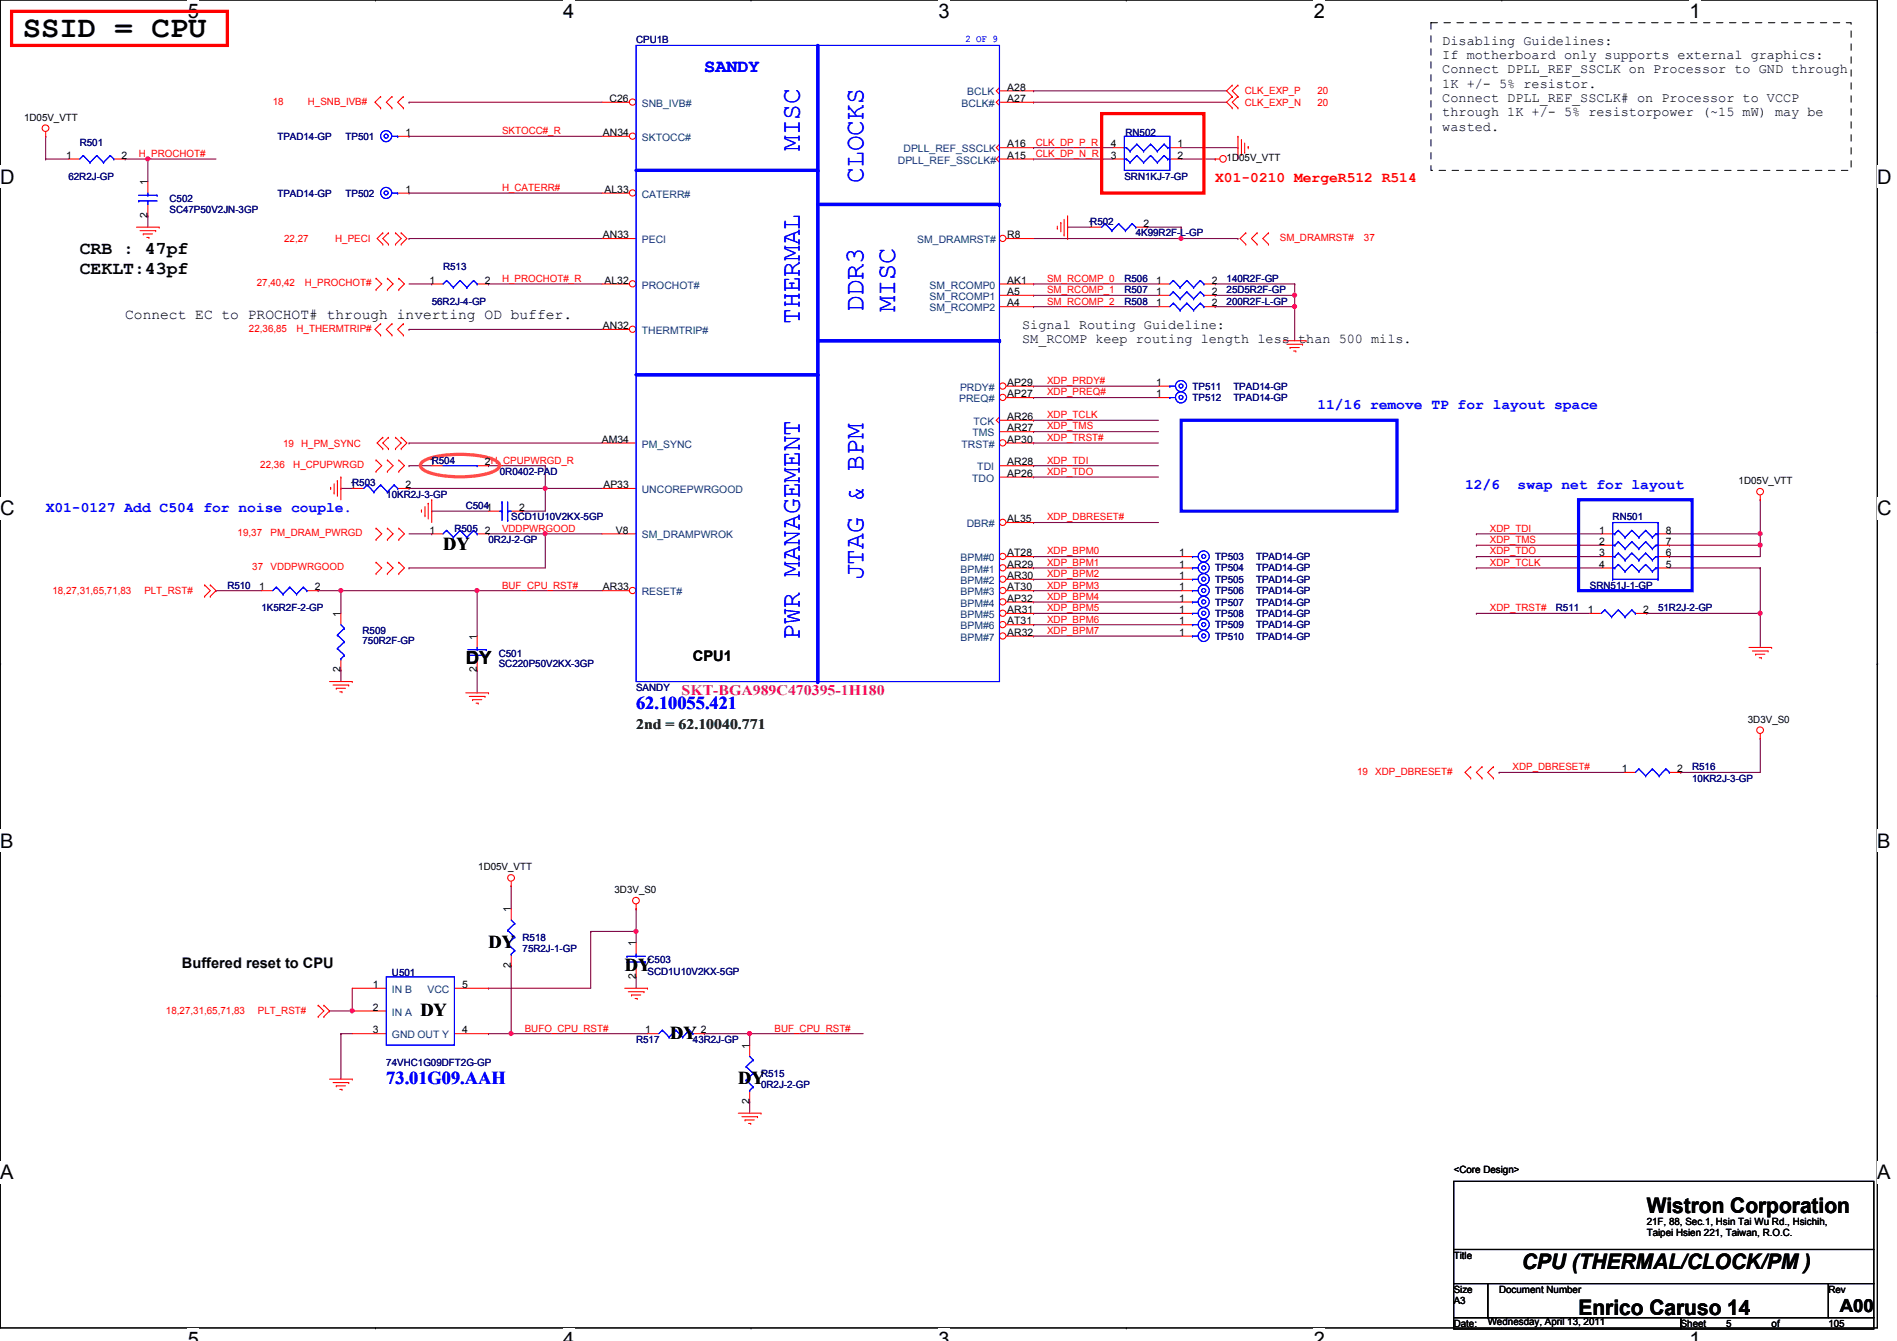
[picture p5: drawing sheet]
<svg xmlns="http://www.w3.org/2000/svg" width="297mm" height="210mm" viewBox="0 0 297 210" stroke-linecap="round" stroke-linejoin="round" font-family="sans-serif">
<path d="M0 0h294v207.9h-294z" fill="none" stroke="#000" stroke-width=".17"/>
<g fill="#fff">
<path d="M29.4 0h1.8v3.5h-1.8z"/>
<path d="M29.4 207.9h1.8v2h-1.8z"/>
</g>
<path d="M58.8 0h.1M58.8 207.9h.1" fill="none" stroke="#000" stroke-width=".17"/>
<g fill="#fff">
<path d="M88.2 0h1.7v3.5h-1.7z"/>
<path d="M88.2 207.9h1.7v2h-1.7z"/>
</g>
<path d="M117.6 0h.1M117.6 207.9h.1" fill="none" stroke="#000" stroke-width=".17"/>
<g fill="#fff">
<path d="M147 0h1.7v3.5h-1.7z"/>
<path d="M147 207.9h1.7v2h-1.7z"/>
</g>
<path d="M176.4 0h.1M176.4 207.9h.1" fill="none" stroke="#000" stroke-width=".17"/>
<g fill="#fff">
<path d="M205.7 0h1.8v3.5h-1.8z"/>
<path d="M205.7 207.9h1.8v2h-1.8z"/>
</g>
<path d="M235.2 0h.1M235.2 207.9h.1" fill="none" stroke="#000" stroke-width=".17"/>
<g fill="#fff">
<path d="M264.5 0h1.8v3.5h-1.8z"/>
<path d="M264.5 207.9h1.8v2h-1.8z"/>
<path d="M0 26h2.3v3.4h-2.3z"/>
<path d="M294 26h2.2v3.4h-2.2z"/>
<path d="M0 77.9h2.3v3.5h-2.3z"/>
<path d="M294 77.9h2.2v3.5h-2.2z"/>
</g>
<path d="M0 51.9h.1M294 51.9h.1" fill="none" stroke="#000" stroke-width=".17"/>
<g fill="#fff">
<path d="M0 129.9h2.1v3.4h-2.1z"/>
<path d="M294 129.9h2v3.4h-2z"/>
</g>
<path d="M0 103.9h.1M294 103.9h.1" fill="none" stroke="#000" stroke-width=".17"/>
<path d="M0 103.9h.1M294 103.9h.1" fill="none" stroke="#000" stroke-width=".16"/>
<g fill="#fff">
<path d="M0 181.8h2.1v3.5h-2.1z"/>
<path d="M294 181.8h2v3.5h-2z"/>
</g>
<path d="M0 155.9h.1M294 155.9h.1" fill="none" stroke="#000" stroke-width=".17"/>
<path d="M64 69.3h.1M64 69.3h30.3M64 83.6h3.6M67.6 83.6h.1M85.4 83.6h.1M85.4 83.6h8.9" fill="none" stroke="#800040" stroke-width=".17"/>
<circle cx="85.4" cy="83.5" r=".32" fill="#f0f"/>
<circle cx="85.4" cy="83.5" r=".32" fill="none" stroke="#f0f" stroke-width=".17"/>
<g fill="none" stroke="#800040" stroke-width=".17">
<path d="M64 37.3h.1M64 21.3h.1M64 30.2h.1M64 37.3h30.3M64 21.3h30.3M64 30.2h30.3M64 51.6h.1M64 51.6h30.3M64 44.4h3.6M67.6 44.4h.1M161.8 44.4h.1M161.8 46.2h.1"/>
<path d="M161.8 48h.1M161.8 44.4h19.6M161.8 46.2h19.6M161.8 48h19.6M190.3 44.4h.1M190.3 46.2h.1M190.3 48h.1M190.3 44.4h12.4M190.3 48h12.4M202.7 44.4h.1M202.7 48h.1M202.7 44.4v1.8h-12.4"/>
<path d="M202.7 48v5.3"/>
</g>
<circle cx="202.7" cy="48" r=".32" fill="#f0f"/>
<circle cx="202.7" cy="48" r=".32" fill="none" stroke="#f0f" stroke-width=".17"/>
<path d="M202.7 46.2h.1M202.7 46.2v1.8" fill="none" stroke="#800040" stroke-width=".17"/>
<circle cx="202.7" cy="46.2" r=".32" fill="#f0f"/>
<circle cx="202.7" cy="46.2" r=".32" fill="none" stroke="#f0f" stroke-width=".17"/>
<path d="M231.2 96h.1M231.2 96h17.8M275.6 96h.1M275.6 96v5.3" fill="none" stroke="#800040" stroke-width=".17"/>
<circle cx="275.6" cy="96" r=".32" fill="#f0f"/>
<circle cx="275.6" cy="96" r=".32" fill="none" stroke="#f0f" stroke-width=".17"/>
<path d="M261.4 87.1h.1M275.6 85.3h.1M275.6 85.3v1.8h-14.2" fill="none" stroke="#800040" stroke-width=".17"/>
<circle cx="275.6" cy="85.3" r=".32" fill="#f0f"/>
<circle cx="275.6" cy="85.3" r=".32" fill="none" stroke="#f0f" stroke-width=".17"/>
<path d="M64 72.9h.1M64 72.9h3.6M85.4 76.5h.1M85.4 76.5h8.9M161.8 60.5h.1M161.8 62.2h.1M161.8 60.5h19.6M161.8 62.2h19.6M261.4 85.3h.1M275.6 83.6h.1M275.6 83.6v1.7h-14.2" fill="none" stroke="#800040" stroke-width=".17"/>
<circle cx="85.4" cy="76.4" r=".32" fill="#f0f"/>
<circle cx="85.4" cy="76.4" r=".32" fill="none" stroke="#f0f" stroke-width=".17"/>
<path d="M64 16h.1M64 16h30.3M161.8 14.2h.1M161.8 16h.1M161.8 16h30.3M161.8 14.2h30.3M76.5 44.4h.1M76.5 44.4h17.8M74.7 92.5h.1M74.7 92.5h19.6M257.8 96h.1M257.8 96h17.8" fill="none" stroke="#800040" stroke-width=".17"/>
<circle cx="74.7" cy="92.4" r=".32" fill="#f0f"/>
<circle cx="74.7" cy="92.4" r=".32" fill="none" stroke="#f0f" stroke-width=".17"/>
<g fill="none" stroke="#800040" stroke-width=".17">
<path d="M161.8 37.3h23.2M185 37.3h.1M33.8 92.5h.1M33.8 92.5h7.1M49.8 92.5h.1M49.8 92.5h3.6M53.4 92.5h.1M53.4 92.5v3.5M64 88.9h.1M76.5 83.6h.1M76.5 83.6h8.9M85.4 83.6h.1"/>
<path d="M85.4 83.6v5.3h-21.4M161.8 88.9h.1M161.8 90.7h.1M161.8 92.5h.1M161.8 87.1h.1M161.8 94.2h.1M161.8 96h.1M161.8 97.8h.1M161.8 99.6h.1M161.8 88.9h23.2M161.8 90.7h23.2M161.8 92.5h23.2"/>
<path d="M161.8 87.1h23.2M161.8 94.2h23.2M161.8 96h23.2M161.8 97.8h23.2M161.8 99.6h23.2M53.4 104.9h.1M53.4 104.9v1.8"/>
</g>
<circle cx="184.9" cy="37.3" r=".32" fill="#f0f"/>
<circle cx="184.9" cy="37.3" r=".32" fill="none" stroke="#f0f" stroke-width=".17"/>
<g fill="none" stroke="#800040" stroke-width=".17">
<path d="M7.2 24.9h.1M7.2 21.3h.1M7.2 24.9h3.5M7.2 21.3v3.6M23.2 24.9h.1M23.2 33.8h.1M23.2 24.9h10.6M23.2 24.9v3.5M23.2 33.8v1.8M161.8 23.1h.1M161.8 24.9h.1M161.8 23.1h12.5"/>
<path d="M161.8 24.9h12.5M167.2 35.6h.1M167.2 35.6h3.5M179.6 35.6h.1M179.6 35.6h5.4M185 35.6h.1M185 35.6v1.7h8.8M193.8 37.3h.1M74.7 92.5h.1M74.7 92.5v7.1M74.7 104.9h.1M74.7 104.9v3.6"/>
<path d="M275.6 115.6h.1M275.6 115.6v5.3h-12.4M234.7 120.9h.1M234.7 120.9h19.6M263.2 120.9h.1"/>
</g>
<circle cx="23.1" cy="24.9" r=".32" fill="#f0f"/>
<circle cx="23.1" cy="24.9" r=".32" fill="none" stroke="#f0f" stroke-width=".17"/>
<path d="M19.6 24.9h.1M19.6 24.9h3.6M53.4 76.5h.1M53.4 76.5h1.8M53.4 92.5h.1M53.4 92.5h21.3" fill="none" stroke="#800040" stroke-width=".17"/>
<circle cx="53.4" cy="92.4" r=".32" fill="#f0f"/>
<circle cx="53.4" cy="92.4" r=".32" fill="none" stroke="#f0f" stroke-width=".17"/>
<path d="M76.5 72.9h.1M76.5 72.9h8.9M99.6 145.8h.1M99.6 145.8v1.8M117.4 161.8h.1M117.4 161.8v1.8M117.4 161.8h17.8" fill="none" stroke="#800040" stroke-width=".17"/>
<circle cx="117.4" cy="161.8" r=".32" fill="#f0f"/>
<circle cx="117.4" cy="161.8" r=".32" fill="none" stroke="#f0f" stroke-width=".17"/>
<path d="M92.5 145.8h.1M99.6 142.2h.1M99.6 142.2v3.6h-7.1M117.4 172.5h.1M117.4 172.5v1.7" fill="none" stroke="#800040" stroke-width=".17"/>
<circle cx="99.6" cy="145.8" r=".32" fill="#f0f"/>
<circle cx="99.6" cy="145.8" r=".32" fill="none" stroke="#f0f" stroke-width=".17"/>
<path d="M80 151.1h.1M80 151.1v10.7M99.6 152.9h.1M99.6 152.9v1.8M80 161.8h.1M80 161.8h21.4" fill="none" stroke="#800040" stroke-width=".17"/>
<circle cx="80" cy="161.8" r=".32" fill="#f0f"/>
<circle cx="80" cy="161.8" r=".32" fill="none" stroke="#f0f" stroke-width=".17"/>
<g fill="none" stroke="#800040" stroke-width=".17">
<path d="M80 138.7h.1M80 138.7v3.5M51.6 158.2h.1M51.6 158.2h3.6M55.2 158.2h.1M55.2 154.7v3.5M76.5 154.7h.1M92.5 145.8h.1M92.5 145.8v8.9h-16M53.4 161.8h.1M53.4 161.8v7.1M53.4 161.8h1.8"/>
<path d="M76.5 161.8h.1M76.5 161.8h3.5M110.3 161.8h.1M110.3 161.8h7.1"/>
</g>
<circle cx="55.1" cy="158.2" r=".32" fill="#f0f"/>
<circle cx="55.1" cy="158.2" r=".32" fill="none" stroke="#f0f" stroke-width=".17"/>
<g fill="none" stroke="#800040" stroke-width=".17">
<path d="M161.8 67.6h.1M161.8 72.9h.1M161.8 65.8h.1M161.8 74.7h.1M161.8 69.3h.1M161.8 67.6h19.6M161.8 72.9h19.6M161.8 65.8h19.6M161.8 74.7h19.6M161.8 69.3h19.6M161.8 81.8h.1M161.8 81.8h19.6"/>
<path d="M261.4 83.6h14.2M275.6 88.9h.1M275.6 83.6h.1M275.6 88.9v7.1"/>
</g>
<circle cx="275.6" cy="83.5" r=".32" fill="#f0f"/>
<circle cx="275.6" cy="83.5" r=".32" fill="none" stroke="#f0f" stroke-width=".17"/>
<g fill="none" stroke="#800040" stroke-width=".17">
<path d="M185 23.1h8.8M185 24.9h5.3M190.3 24.9h.1M193.8 23.1h.1M64 76.5h.1M64 76.5h21.4M85.4 72.9h.1M85.4 76.5h.1M85.4 72.9v7.1h-3.6M275.6 78.2h.1M275.6 78.2v5.4M67.6 80h.1"/>
<path d="M67.6 80h8.9M81.8 80h.1M231.2 85.3h.1M231.2 83.6h.1M231.2 87.1h.1M231.2 88.9h.1M231.2 88.9h19.5M231.2 85.3h19.5M231.2 83.6h19.5M231.2 87.1h19.5M261.4 88.9h14.2M275.6 88.9h.1"/>
</g>
<g fill="none" stroke="#f00" stroke-width=".17">
<path d="M59.6 16.9h.1M59.6 15.1h.1M59.6 15.1l-.9 .9 .9 .9M61.4 15.1h.1M61.4 16.9h.1M61.4 15.1l-.9 .9 .9 .9M63.2 16.9h.1M63.2 15.1h.1M63.2 15.1l-.9 .9 .9 .9M193 13.3h.1M193 15.1h.1M193 16.9h.1"/>
<path d="M193 13.3l-.9 .9 .9 .9M193 15.1l-.9 .9 .9 .9M193.8 15.1h.1M193.8 13.3h.1M193.8 16.9h.1M193.8 13.3l-.8 .9 .8 .9M193.8 15.1l-.8 .9 .8 .9M7.2 21.3h.1M7.2 20.6v.7M21.4 35.6h3.5M21.9 36.1h2.5M22.4 36.6h.1"/>
<path d="M22.4 36.6h1.5M23 37.2h.3M23.3 37.2h.1M24.4 36.1h.1M24.9 35.6h.1M59.9 38.2h.1M59.9 36.4h.1M59.9 36.4l-.8 .9 .8 .9M60.8 36.4h.1M60.8 38.2h.1M60.8 36.4l-.9 .9 .9 .9M61.9 38.2h.1"/>
<path d="M61.9 36.4h.1M61.9 36.4l.9 .9-.9 .9M62.3 30.2h1.7M62.8 38.2h.1M62.8 36.4h.1M62.8 36.4l.9 .9-.9 .9M165.6 35.7h.1M165.6 35.4v.3M166.1 34.8h.1M166.1 34.8v1.5M166.6 36.8h.1M166.6 34.3v2.5"/>
<path d="M167.2 37.3h.1M167.2 33.8v3.5M190.3 24.9h.1M190.3 24.9h.7M193.8 21.3h.1M193.8 21.3v3.6M194.4 21.9h.1M194.4 21.9v2.4M194.9 23.8h.1M194.9 22.4v1.4M195.1 36.4h.1M195.1 38.2h.1"/>
<path d="M195.1 36.4l-.9 .9 .9 .9M195.4 22.9h.1M195.4 22.9v.4M196.8 38.2h.1M196.8 36.4h.1M196.8 36.4l-.8 .9 .8 .9M198.6 36.4h.1M198.6 38.2h.1M198.6 36.4l-.9 .9 .9 .9M58.9 45.3h.1M58.9 43.6h.1M58.9 43.6l.9 .8-.9 .9"/>
<path d="M59.6 52.5h.1M59.6 50.7h.1M59.6 50.7l-.9 .9 .9 .9M60.7 43.6h.1M60.7 45.3h.1M60.7 43.6l.8 .8-.8 .9M61.4 50.7h.1M61.4 52.5h.1M61.4 50.7l-.9 .9 .9 .9M62.4 45.3h.1M62.4 43.6h.1M62.4 43.6l.9 .8-.9 .9"/>
<path d="M63.2 52.5h.1M63.2 50.7h.1M63.2 50.7l-.9 .9 .9 .9M67.6 44.4h1.8M74.7 44.4h1.8M156.5 46.2h5.3M156.5 48h5.3M181.4 44.4h1.8M181.4 46.2h1.8M181.4 48h1.8M188.5 44.4h1.8M188.5 46.2h1.8"/>
<path d="M188.5 48h1.8M201 53.3h3.5M201.5 53.9h2.5M202 54.4h.1M202 54.4h1.5M202.6 54.9h.3M202.9 54.9h.1M204 53.9h.1M204.5 53.3h.1M51.8 76.3h.1M51.8 76.3v.3M52.3 77.2h.1"/>
<path d="M52.3 75.7v1.5M52.8 75.2h.1M52.8 75.2v2.5M53.4 74.7h.1M53.4 74.7v3.5M58.9 73.8h.1M58.9 72h.1M58.9 72l.9 .9-.9 .9M59.9 70.2h.1M59.9 68.5h.1M59.9 68.5l-.8 .8 .8 .9M60.7 72h.1"/>
<path d="M60.7 73.8h.1M60.7 72l.8 .9-.8 .9M60.8 68.5h.1M60.8 70.2h.1M60.8 68.5l-.9 .8 .9 .9M61.9 70.2h.1M61.9 68.5h.1M61.9 68.5l.9 .8-.9 .9M62.4 73.8h.1M62.4 72h.1M62.4 72l.9 .9-.9 .9M62.8 70.2h.1"/>
<path d="M62.8 68.5h.1M62.8 68.5l.9 .8-.9 .9M66 79.8h.1M66 79.8v.4M66.5 79.3v1.4M67.1 78.8h.1M67.1 78.8v2.4M67.6 78.2h.1M67.6 78.2v3.6M181.4 62.2h1.8M275.6 78.2h.1M275.6 77.5v.7"/>
<path d="M32 93.3h.1M32 91.6h.1M32 91.6l.9 .9-.9 .8M32.9 91.6h.1M32.9 93.3h.1M32.9 91.6l.9 .9-.9 .8M40.9 92.5h1.8M48 92.5h1.8M53.4 96v1.8M58.9 84.5h.1M58.9 82.7h.1M58.9 89.8h.1"/>
<path d="M58.9 88h.1M58.9 82.7l.9 .9-.9 .9M58.9 88l.9 .9-.9 .9M60.7 82.7h.1M60.7 84.5h.1M60.7 88h.1M60.7 89.8h.1M60.7 82.7l.8 .9-.8 .9M60.7 88l.8 .9-.8 .9M62.4 84.5h.1M62.4 82.7h.1M62.4 89.8h.1"/>
<path d="M62.4 88h.1M62.4 82.7l.9 .9-.9 .9M62.4 88l.9 .9-.9 .9M66.5 80.7h.1M67.6 83.6h1.8M74.7 83.6h1.8M74.7 99.6v1.7M76.5 80h1.8M80 80h1.8M185 88.9h1.7M185 90.7h1.7M250.7 83.6h1.8"/>
<path d="M250.7 85.3h1.8M250.7 87.1h1.8M250.7 88.9h1.8M259.6 83.6h1.8M259.6 85.3h1.8M259.6 87.1h1.8M259.6 88.9h1.8M51.6 106.7h3.6M52.2 107.2h2.4M52.7 107.7h.1M52.7 107.7h1.4M53.2 108.3h.3"/>
<path d="M53.4 103.1v1.8M53.5 108.3h.1M54.6 107.2h.1M55.2 106.7h.1M72.9 108.5h3.6M73.5 109h2.4M74 109.5h.1M74 109.5h1.4M74.5 110.1h.4M74.7 103.1v1.8M74.9 110.1h.1M75.9 109h.1"/>
<path d="M76.5 108.5h.1M273.9 101.3h3.5M274.4 101.9h2.5M274.9 102.4h.1M274.9 102.4h1.4M275.5 103h.3M275.6 115.6h.1M275.6 114.9v.7M275.8 103h.1M276.9 101.9h.1M277.4 101.3h.1M80 138.7h.1"/>
<path d="M80 138v.7M230.3 121.8h.1M230.3 120h.1M230.3 120l-.9 .9 .9 .9M232.1 120h.1M232.1 121.8h.1M232.1 120l-.9 .9 .9 .9M233.8 121.8h.1M233.8 120h.1M233.8 120l-.8 .9 .8 .9M49.8 159.1h.1M49.8 157.4h.1"/>
<path d="M49.8 157.4l.9 .8-.9 .9M50.7 157.4h.1M50.7 159.1h.1M50.7 157.4l.9 .8-.9 .9M55.2 154.7h5.3M55.2 158.2h5.3M71.2 154.7h5.3M97.8 154.7h3.6M98.4 155.2h2.4M98.9 155.7h.1M98.9 155.7h1.4M99.4 156.3h.4"/>
<path d="M99.6 142.2h.1M99.6 141.5v.7M99.8 156.3h.1M100.8 155.2h.1M101.4 154.7h.1M51.6 168.9h3.6M52.2 169.5h2.4M52.7 170h.1M52.7 170h1.4M53.2 170.5h.3M53.5 170.5h.1M54.6 169.5h.1"/>
<path d="M55.2 168.9h.1M55.2 161.8h5.3M71.2 161.8h5.3M115.6 174.2h3.6M116.2 174.8h2.4M116.7 175.3h.1M116.7 175.3h1.4M117.2 175.9h.4M117.6 175.9h.1M118.6 174.8h.1M119.2 174.2h.1"/>
<circle cx="7.1" cy="20.1" r=".52"/>
<circle cx="191.5" cy="24.9" r=".52"/>
<circle cx="275.6" cy="77" r=".52"/>
<circle cx="275.6" cy="114.3" r=".52"/>
<circle cx="80" cy="137.4" r=".52"/>
<circle cx="99.6" cy="141" r=".52"/>
</g>
<path d="M227.6 184.9h65.8v10.7h-65.8zM227.6 195.6h65.8v5.3h-65.8zM227.6 200.9h5.4v5.3h-5.4zM227.6 206.2h35.6v1.8h-35.6zM233 200.9h53.3v5.3h-53.3zM263.2 206.2h30.2v1.8h-30.2zM286.3 200.9h7.1v5.3h-7.1z" fill="none" stroke="#000" stroke-width=".17"/>
<path d="M1.8 1.8h33.8v5.3h-33.8zM172.5 17.8h16v12.4h-16z" fill="none" stroke="#f00" stroke-width=".51"/>
<path d="M224.1 3.6h65.8v23.1h-65.8z" fill="none" stroke="#000" stroke-width=".16" stroke-dasharray="1 1 1 1 1 1 1 1"/>
<path d="M185 65.8h33.7v14.2h-33.7zM247.2 78.2h17.8v14.3h-17.8z" fill="none" stroke="#00f" stroke-width=".51"/>
<path d="M66.2 72.2a13 13 0 0 1 6.9-1.1 9.9 9.9 0 0 1 4.7 1.1l.3 .3 .1 .4a1.77 1.77 0 0 1-1.4 1.1 17.3 17.3 0 0 1-10.1-.3l-.8-.5-.1-.3 .1-.4z" fill="none" stroke="#ff8000" stroke-width=".51"/>
<g fill="none" stroke="#00f" stroke-width=".17">
<path d="M61.4 30.2h.9M62.3 30.2h.1M69.9 43.9h.1M69.9 43.9l-.5 .5M69.9 43.9l1.1 1.1M71 45h.1M72 43.9h.1M72 43.9l-1 1.1M72 43.9l1.1 1.1M73.1 45h.1M74.2 43.9h.1M74.2 43.9l-1.1 1.1"/>
<path d="M74.2 43.9l.5 .5M74.7 44.4h.1M183.7 45.7h.1M183.7 47.5h.1M183.7 43.9h.1M183.7 45.7l-.5 .5M183.7 45.7l1.1 1.1M183.7 47.5l-.5 .5M183.7 47.5l1.1 1.1M183.7 43.9l-.5 .5M183.7 43.9l1.1 1.1M184.8 46.8h.1"/>
<path d="M184.8 48.6h.1M184.8 45h.1M185.8 45.7h.1M185.8 47.5h.1M185.8 43.9h.1M185.8 45.7l-1 1.1M185.8 45.7l1.1 1.1M185.8 47.5l-1 1.1M185.8 47.5l1.1 1.1M185.8 43.9l-1 1.1M185.8 43.9l1.1 1.1M186.9 46.8h.1"/>
<path d="M186.9 48.6h.1M186.9 45h.1M188 45.7h.1M188 47.5h.1M188 43.9h.1M188 45.7l-1.1 1.1M188 45.7l.5 .5M188 47.5l-1.1 1.1M188 47.5l.5 .5M188 43.9l-1.1 1.1M188 43.9l.5 .5M188.5 46.2h.1"/>
<path d="M188.5 48h.1M188.5 44.4h.1M78.6 78.6h.1M78.6 78.6v2.8M79.5 78.6v2.8M183.2 62.2h.1M183.2 62.2h.9M43.3 91.9h.1M43.3 91.9l-.6 .6M43.3 91.9l1 1.1M44.3 93h.1M45.4 91.9h.1"/>
<path d="M45.4 91.9l-1.1 1.1M45.4 91.9l1 1.1M46.4 93h.1M47.5 91.9h.1M47.5 91.9l.5 .6M47.5 91.9l-1.1 1.1M48 92.5h.1M52.8 99.4h.1M52.8 99.4l1.1 1.1M53.4 97.8l.5 .5M53.9 98.3h.1M53.9 98.3l-1.1 1.1"/>
<path d="M69.9 83h.1M69.9 83l-.5 .6M69.9 83l1.1 1.1M71 84.1h.1M72 83h.1M72 83l-1 1.1M72 83l1.1 1.1M73.1 84.1h.1M74.2 83h.1M74.2 83l-1.1 1.1M74.2 83l.5 .6M74.7 83.6h.1"/>
<path d="M78.3 80h.3M78.6 80h.1M79.5 80h.1M79.5 81.4h.1M79.5 80h.5M186.7 90.7h.1M186.7 88.9h.1M186.7 88.9h.9M186.7 90.7h.9M252.5 85.3h.1M252.5 88.9h.1M252.5 81.8h.1"/>
<path d="M252.5 90.7h.1M252.5 83.6h.4M252.5 85.3h.4M252.5 87.1h.4M252.5 88.9h.4M252.5 90.7h7.1M252.5 81.8h7.1M252.5 81.8v8.9M252.9 83.6h.1M252.9 85.3h.1M252.9 87.1h.1M252.9 88.9h.1"/>
<path d="M253.4 83h.1M253.4 84.8h.1M253.4 86.6h.1M253.4 88.3h.1M253.4 83l-.5 .6M253.4 83l1.1 1.1M253.4 84.8l1.1 1.1M253.4 84.8l-.5 .5M253.4 86.6l-.5 .5M253.4 86.6l1.1 1.1M253.4 88.3l1.1 1.2M253.4 88.3l-.5 .6"/>
<path d="M254.5 84.1h.1M254.5 85.9h.1M254.5 87.7h.1M254.5 89.5h.1M255.5 83h.1M255.5 84.8h.1M255.5 86.6h.1M255.5 88.3h.1M255.5 83l-1 1.1M255.5 83l1.1 1.1M255.5 84.8l1.1 1.1M255.5 84.8l-1 1.1"/>
<path d="M255.5 86.6l-1 1.1M255.5 86.6l1.1 1.1M255.5 88.3l1.1 1.2M255.5 88.3l-1 1.2M256.6 84.1h.1M256.6 85.9h.1M256.6 87.7h.1M256.6 89.5h.1M257.7 83h.1M257.7 84.8h.1M257.7 86.6h.1M257.7 88.3h.1"/>
<path d="M257.7 83l-1.1 1.1M257.7 83l1 1.1M257.7 84.8l1 1.1M257.7 84.8l-1.1 1.1M257.7 86.6l-1.1 1.1M257.7 86.6l1 1.1M257.7 88.3l1 1.2M257.7 88.3l-1.1 1.2M258.7 84.1h.1M258.7 85.9h.1M258.7 87.7h.1M258.7 89.5h.1"/>
<path d="M259.3 83.6h.1M259.3 85.3h.1M259.3 87.1h.1M259.3 88.9h.1M259.3 83.6h.3M259.3 83.6l-.6 .5M259.3 85.3h.3M259.3 85.3l-.6 .6M259.3 87.1h.3M259.3 87.1l-.6 .6M259.3 88.9h.3M259.3 88.9l-.6 .6"/>
<path d="M259.6 83.6h.1M259.6 87.1h.1M259.6 90.7h.1M259.6 81.8h.1M259.6 81.8v8.9M52.8 101.5h.1M52.8 101.5l1.1 1.1M53.4 103.1h.1M53.9 100.5h.1M53.9 102.6h.1M53.9 100.5l-1.1 1M53.9 102.6l-.5 .5"/>
<path d="M73.3 102.6h.1M73.3 101.7h2.9M73.3 102.6h2.9M74.7 101.7h.1M74.7 102.6h.1M74.7 101.3v.4M74.7 102.6v.5M76.2 101.7h.1M60.5 152.9h10.7v10.7h-10.7z"/>
<circle cx="60.5" cy="30.2" r=".32"/>
<circle cx="60.5" cy="30.2" r=".87"/>
<circle cx="184.9" cy="62.2" r=".32"/>
<circle cx="184.9" cy="62.2" r=".87"/>
<circle cx="188.5" cy="88.9" r=".32"/>
<circle cx="188.5" cy="90.7" r=".32"/>
<circle cx="188.5" cy="90.6" r=".87"/>
<circle cx="188.5" cy="88.9" r=".87"/>
</g>
<circle cx="157" cy="37.3" r=".5" fill="#fff"/>
<g fill="none" stroke="#f00" stroke-width=".17">
<path d="M156.5 15.5l-.5 .5 .5 .5M156.5 16h5.3M156.5 13.7l-.5 .5 .5 .5M156.5 14.2h5.3M156.5 24.4l-.5 .5 .5 .5M156.5 24.9h5.3M156.5 22.6l-.5 .5 .5 .5M156.5 23.1h5.3M157.6 37.3h4.2M156.5 44.4h5.3"/>
<circle cx="157" cy="37.3" r=".5"/>
</g>
<circle cx="99.1" cy="30.2" r=".5" fill="#fff"/>
<g fill="none" stroke="#f00" stroke-width=".17">
<path d="M94.3 30.2h4.2M94.3 37.3h5.3"/>
<circle cx="99.1" cy="30.2" r=".5"/>
</g>
<circle cx="99.1" cy="44.4" r=".5" fill="#fff"/>
<g fill="none" stroke="#f00" stroke-width=".17">
<path d="M94.3 44.4h4.2"/>
<circle cx="99.1" cy="44.4" r=".5"/>
</g>
<circle cx="99.1" cy="51.5" r=".5" fill="#fff"/>
<g fill="none" stroke="#f00" stroke-width=".17">
<path d="M94.3 51.6h4.2M94.3 83.6h5.3"/>
<circle cx="99.1" cy="51.5" r=".5"/>
</g>
<circle cx="99.1" cy="92.4" r=".5" fill="#fff"/>
<g fill="none" stroke="#f00" stroke-width=".17">
<path d="M94.3 92.5h4.2"/>
<circle cx="99.1" cy="92.4" r=".5"/>
</g>
<circle cx="157" cy="60.4" r=".5" fill="#fff"/>
<g fill="none" stroke="#f00" stroke-width=".17">
<path d="M157.6 60.5h4.2"/>
<circle cx="157" cy="60.4" r=".5"/>
</g>
<circle cx="157" cy="62.2" r=".5" fill="#fff"/>
<g fill="none" stroke="#f00" stroke-width=".17">
<path d="M156.5 65.3l-.5 .5 .5 .5M156.5 65.8h5.3M156.5 67.6h5.3M157.6 62.2h4.2"/>
<circle cx="157" cy="62.2" r=".5"/>
</g>
<circle cx="157" cy="69.3" r=".5" fill="#fff"/>
<g fill="none" stroke="#f00" stroke-width=".17">
<path d="M156.5 72.9h5.3M156.5 74.7h5.3M157.6 69.3h4.2"/>
<circle cx="157" cy="69.3" r=".5"/>
</g>
<circle cx="157" cy="81.8" r=".5" fill="#fff"/>
<g fill="none" stroke="#f00" stroke-width=".17">
<path d="M157.6 81.8h4.2"/>
<circle cx="157" cy="81.8" r=".5"/>
</g>
<circle cx="157" cy="87.1" r=".5" fill="#fff"/>
<g fill="none" stroke="#f00" stroke-width=".17">
<path d="M157.6 87.1h4.2"/>
<circle cx="157" cy="87.1" r=".5"/>
</g>
<circle cx="157" cy="88.9" r=".5" fill="#fff"/>
<g fill="none" stroke="#f00" stroke-width=".17">
<path d="M157.6 88.9h4.2"/>
<circle cx="157" cy="88.9" r=".5"/>
</g>
<circle cx="157" cy="90.7" r=".5" fill="#fff"/>
<g fill="none" stroke="#f00" stroke-width=".17">
<path d="M157.6 90.7h4.2"/>
<circle cx="157" cy="90.7" r=".5"/>
</g>
<circle cx="157" cy="92.4" r=".5" fill="#fff"/>
<g fill="none" stroke="#f00" stroke-width=".17">
<path d="M157.6 92.5h4.2"/>
<circle cx="157" cy="92.4" r=".5"/>
</g>
<circle cx="157" cy="94.2" r=".5" fill="#fff"/>
<g fill="none" stroke="#f00" stroke-width=".17">
<path d="M157.6 94.2h4.2"/>
<circle cx="157" cy="94.2" r=".5"/>
</g>
<circle cx="157" cy="96" r=".5" fill="#fff"/>
<g fill="none" stroke="#f00" stroke-width=".17">
<path d="M157.6 96h4.2"/>
<circle cx="157" cy="96" r=".5"/>
</g>
<circle cx="157" cy="97.8" r=".5" fill="#fff"/>
<g fill="none" stroke="#f00" stroke-width=".17">
<path d="M157.6 97.8h4.2"/>
<circle cx="157" cy="97.8" r=".5"/>
</g>
<circle cx="157" cy="99.5" r=".5" fill="#fff"/>
<g fill="none" stroke="#f00" stroke-width=".17">
<path d="M94.3 69.3h5.3M157.6 99.6h4.2"/>
<circle cx="157" cy="99.5" r=".5"/>
</g>
<circle cx="99.1" cy="21.3" r=".5" fill="#fff"/>
<g fill="none" stroke="#f00" stroke-width=".17">
<path d="M94.3 21.3h4.2"/>
<circle cx="99.1" cy="21.3" r=".5"/>
</g>
<circle cx="99.1" cy="16" r=".5" fill="#fff"/>
<g fill="none" stroke="#f00" stroke-width=".17">
<path d="M94.3 16h4.2M94.3 76.5h5.3"/>
<circle cx="99.1" cy="16" r=".5"/>
</g>
<path d="M99.6 7.1h56.9v99.6h-56.9z" fill="none" stroke="#00f" stroke-width=".17"/>
<path d="M128.1 7.1v99.6" fill="none" stroke="#00f" stroke-width=".51"/>
<circle cx="128.1" cy="106.7" r=".25" fill="#00f"/>
<path d="M128.1 32h28.4" fill="none" stroke="#00f" stroke-width=".51"/>
<circle cx="156.5" cy="32" r=".25" fill="#00f"/>
<path d="M99.6 26.7h28.5" fill="none" stroke="#00f" stroke-width=".51"/>
<circle cx="128.1" cy="26.7" r=".25" fill="#00f"/>
<path d="M99.6 58.7h28.5" fill="none" stroke="#00f" stroke-width=".51"/>
<circle cx="128.1" cy="58.7" r=".25" fill="#00f"/>
<path d="M128.1 53.3h28.4" fill="none" stroke="#00f" stroke-width=".51"/>
<circle cx="156.5" cy="53.3" r=".25" fill="#00f"/>
<path d="M99.6 7.1h56.9v99.6h-56.9z" fill="none" stroke="#00f" stroke-width=".17"/>
<path d="M128.1 7.1v99.6" fill="none" stroke="#00f" stroke-width=".51"/>
<circle cx="128.1" cy="106.7" r=".25" fill="#00f"/>
<path d="M128.1 32h28.4" fill="none" stroke="#00f" stroke-width=".51"/>
<circle cx="156.5" cy="32" r=".25" fill="#00f"/>
<path d="M99.6 26.7h28.5" fill="none" stroke="#00f" stroke-width=".51"/>
<circle cx="128.1" cy="26.7" r=".25" fill="#00f"/>
<path d="M99.6 58.7h28.5" fill="none" stroke="#00f" stroke-width=".51"/>
<circle cx="128.1" cy="58.7" r=".25" fill="#00f"/>
<path d="M128.1 53.3h28.4" fill="none" stroke="#00f" stroke-width=".51"/>
<circle cx="156.5" cy="53.3" r=".25" fill="#00f"/>
<g fill="none" stroke="#f00" stroke-width=".17">
<path d="M10.7 24.9h1.8M17.8 24.9h1.8M23.2 28.4v1.8M23.2 32v1.8M62.3 21.3h1.7M170.7 35.6h1.8M174.3 24.9h1.8M174.3 23.1h1.8M177.8 35.6h1.8M183.2 24.9h1.8M183.2 23.1h1.8M55.2 76.5h1.7"/>
<path d="M62.3 76.5h1.7M67.6 72.9h1.8M74.7 72.9h1.8M181.4 60.5h1.8M185 99.6h1.7M185 97.8h1.7M185 94.2h1.7M185 92.5h1.7M185 96h1.7M185 87.1h1.7M249 96h1.7M256.1 96h1.7"/>
<path d="M254.3 120.9h1.8M261.4 120.9h1.8M80 142.2v1.8M80 149.4v1.7M99.6 147.6v1.8M99.6 151.1v1.8M101.4 161.8h1.8M108.5 161.8h1.8M117.4 163.6v1.8M117.4 170.7v1.8"/>
</g>
<g fill="none" stroke="#00f" stroke-width=".17">
<path d="M13 24.3h.1M13 24.3l-.5 .6M13 24.3l1.1 1.1M14.1 25.4h.1M15.2 24.3h.1M15.2 24.3l-1.1 1.1M15.2 24.3l1 1.1M16.2 25.4h.1M17.3 24.3h.1M17.3 24.3l-1.1 1.1M17.3 24.3l.5 .6M17.8 24.9h.1"/>
<path d="M21.7 31.5h.1M21.7 30.6h2.9M21.7 31.5h2.9M23.2 30.6h.1M23.2 31.5h.1M23.2 30.2v.4M23.2 31.5v.5M24.6 30.6h.1M61.4 21.3h.9M62.3 21.3h.1M173.1 35h.1M173.1 35l-.6 .6"/>
<path d="M173.1 35l1 1.1M174.1 36.1h.1M175.2 35h.1M175.2 35l-1.1 1.1M175.2 35l1 1.1M176.1 21.3h7.1v5.4h-7.1zM176.1 23.1h.1M176.1 23.1h.3M176.1 24.9h.3M176.2 36.1h.1M176.4 23.1h.1M176.4 24.9h.1"/>
<path d="M176.4 23.1l.5 .6M176.4 24.9l.5 .5M176.9 23.7h.1M176.9 25.4h.1M177.3 35h.1M177.3 35l-1.1 1.1M177.3 35l.5 .6M177.8 35.6h.1M178 22.6h.1M178 24.3h.1M178 22.6l1.1 1.1M178 22.6l-1.1 1.1"/>
<path d="M178 24.3l-1.1 1.1M178 24.3l1.1 1.1M179.1 23.7h.1M179.1 25.4h.1M180.2 22.6h.1M180.2 24.3h.1M180.2 22.6l1 1.1M180.2 22.6l-1.1 1.1M180.2 24.3l-1.1 1.1M180.2 24.3l1 1.1M181.2 23.7h.1M181.2 25.4h.1"/>
<path d="M182.3 22.6h.1M182.3 24.3h.1M182.3 22.6l.5 .5M182.3 22.6l-1.1 1.1M182.3 24.3l-1.1 1.1M182.3 24.3l.5 .6M182.8 23.1h.1M182.8 24.9h.1M182.8 23.1h.4M182.8 24.9h.4M183.2 24.9h.1M57.5 75.9h.1"/>
<path d="M57.5 75.9l-.6 .6M57.5 75.9l1 1.1M58.5 77h.1M59.6 75.9h.1M59.6 75.9l-1.1 1.1M59.6 75.9l1.1 1.1M60.7 77h.1M61.7 75.9h.1M61.7 75.9l-1 1.1M61.7 75.9l.6 .6M62.3 76.5h.1M69.4 72.9h5.3"/>
<path d="M74.7 72.9h.1M183.2 60.5h.1M183.2 60.5h.9M186.7 99.6h.1M186.7 97.8h.1M186.7 94.2h.1M186.7 92.5h.1M186.7 96h.1M186.7 87.1h.1M186.7 99.6h.9M186.7 97.8h.9M186.7 94.2h.9"/>
<path d="M186.7 92.5h.9M186.7 96h.9M186.7 87.1h.9M251.3 95.5h.1M251.3 95.5l-.6 .5M251.3 95.5l1 1.1M252.3 96.6h.1M253.4 95.5h.1M253.4 95.5l-1.1 1.1M253.4 95.5l1.1 1.1M254.5 96.6h.1M255.5 95.5h.1"/>
<path d="M255.5 95.5l-1 1.1M255.5 95.5l.6 .5M256.1 96h.1M256.6 120.4h.1M256.6 120.4l-.5 .5M256.6 120.4l1.1 1.1M257.7 121.5h.1M258.7 120.4h.1M258.7 120.4l-1 1.1M258.7 120.4l1.1 1.1M259.8 121.5h.1M260.9 120.4h.1"/>
<path d="M260.9 120.4l-1.1 1.1M260.9 120.4l.5 .5M261.4 120.9h.1M79.5 145.6h.1M79.5 147.7h.1M79.5 145.6l1.1 1.1M79.5 147.7l1.1 1.1M80 149.4h.1M80 144l.6 .6M80.6 144.6h.1M80.6 146.7h.1M80.6 148.8h.1"/>
<path d="M80.6 144.6l-1.1 1M80.6 146.7l-1.1 1M80.6 148.8l-.6 .6M98.2 149.7h.1M98.2 149.7h2.8M98.2 150.6h2.8M99.6 149.7h.1M99.6 150.6h.1M99.6 149.4v.3M99.6 150.6v.5M101 150.6h.1M103.7 161.2h.1"/>
<path d="M103.7 161.2l-.5 .6M103.7 161.2l1.1 1.1M104.8 162.3h.1M105.8 161.2h.1M105.8 161.2l-1 1.1M105.8 161.2l1.1 1.1M106.9 162.3h.1M107.9 161.2h.1M107.9 161.2l-1 1.1M107.9 161.2l.6 .6M108.5 161.8h.1M116.8 167h.1"/>
<path d="M116.8 169.1h.1M116.8 167l1.1 1M116.8 169.1l1.1 1M117.4 170.7h.1M117.4 165.4l.5 .5M117.9 165.9h.1M117.9 168h.1M117.9 170.1h.1M117.9 165.9l-1.1 1.1M117.9 168l-1.1 1.1M117.9 170.1l-.5 .6"/>
<circle cx="60.5" cy="21.3" r=".32"/>
<circle cx="60.5" cy="21.3" r=".87"/>
<circle cx="184.9" cy="60.4" r=".32"/>
<circle cx="184.9" cy="60.4" r=".87"/>
<circle cx="188.5" cy="97.8" r=".32"/>
<circle cx="188.5" cy="92.4" r=".32"/>
<circle cx="188.5" cy="96" r=".32"/>
<circle cx="188.5" cy="99.5" r=".32"/>
<circle cx="188.5" cy="94.2" r=".32"/>
<circle cx="188.5" cy="87.1" r=".32"/>
<circle cx="188.5" cy="99.5" r=".87"/>
<circle cx="188.5" cy="94.2" r=".87"/>
<circle cx="188.5" cy="87.1" r=".87"/>
<circle cx="188.5" cy="97.8" r=".87"/>
<circle cx="188.5" cy="92.4" r=".87"/>
<circle cx="188.5" cy="96" r=".87"/>
</g>
<circle cx="85.4" cy="83.5" r=".32" fill="#f0f"/>
<circle cx="85.4" cy="83.5" r=".32" fill="none" stroke="#f0f" stroke-width=".17"/>
<circle cx="202.7" cy="48" r=".32" fill="#f0f"/>
<circle cx="202.7" cy="48" r=".32" fill="none" stroke="#f0f" stroke-width=".17"/>
<circle cx="202.7" cy="46.2" r=".32" fill="#f0f"/>
<circle cx="202.7" cy="46.2" r=".32" fill="none" stroke="#f0f" stroke-width=".17"/>
<circle cx="275.6" cy="96" r=".32" fill="#f0f"/>
<circle cx="275.6" cy="96" r=".32" fill="none" stroke="#f0f" stroke-width=".17"/>
<circle cx="275.6" cy="85.3" r=".32" fill="#f0f"/>
<circle cx="275.6" cy="85.3" r=".32" fill="none" stroke="#f0f" stroke-width=".17"/>
<circle cx="85.4" cy="76.4" r=".32" fill="#f0f"/>
<circle cx="85.4" cy="76.4" r=".32" fill="none" stroke="#f0f" stroke-width=".17"/>
<circle cx="74.7" cy="92.4" r=".32" fill="#f0f"/>
<circle cx="74.7" cy="92.4" r=".32" fill="none" stroke="#f0f" stroke-width=".17"/>
<circle cx="184.9" cy="37.3" r=".32" fill="#f0f"/>
<circle cx="184.9" cy="37.3" r=".32" fill="none" stroke="#f0f" stroke-width=".17"/>
<circle cx="23.1" cy="24.9" r=".32" fill="#f0f"/>
<circle cx="23.1" cy="24.9" r=".32" fill="none" stroke="#f0f" stroke-width=".17"/>
<circle cx="53.4" cy="92.4" r=".32" fill="#f0f"/>
<circle cx="53.4" cy="92.4" r=".32" fill="none" stroke="#f0f" stroke-width=".17"/>
<circle cx="117.4" cy="161.8" r=".32" fill="#f0f"/>
<circle cx="117.4" cy="161.8" r=".32" fill="none" stroke="#f0f" stroke-width=".17"/>
<circle cx="99.6" cy="145.8" r=".32" fill="#f0f"/>
<circle cx="99.6" cy="145.8" r=".32" fill="none" stroke="#f0f" stroke-width=".17"/>
<circle cx="80" cy="161.8" r=".32" fill="#f0f"/>
<circle cx="80" cy="161.8" r=".32" fill="none" stroke="#f0f" stroke-width=".17"/>
<circle cx="55.1" cy="158.2" r=".32" fill="#f0f"/>
<circle cx="55.1" cy="158.2" r=".32" fill="none" stroke="#f0f" stroke-width=".17"/>
<circle cx="275.6" cy="83.5" r=".32" fill="#f0f"/>
<circle cx="275.6" cy="83.5" r=".32" fill="none" stroke="#f0f" stroke-width=".17"/>
<text font-size="4.8" x="3.6" y="5.8">SSID = CPU</text>
<g font-size="4.2" fill="#00f">
<text x="125.3" y="23.7" transform="rotate(-90 125.3 23.7)">MISC</text>
<text x="135.2" y="28.6" transform="rotate(-90 135.2 28.6)">CLOCKS</text>
<text x="125.3" y="50.7" transform="rotate(-90 125.3 50.7)">THERMAL</text>
<text x="135.2" y="48.9" transform="rotate(-90 135.2 48.9)">DDR3</text>
<text x="140.2" y="48.9" transform="rotate(-90 140.2 48.9)">MISC</text>
<text x="135.2" y="90.8" transform="rotate(-90 135.2 90.8)">JTAG &amp; BPM</text>
<text x="125.3" y="100.1" transform="rotate(-90 125.3 100.1)">PWR MANAGEMENT</text>
</g>
<g font-size="3.3">
<text x="257.8" y="189.8">Wistron Corporation</text>
<text x="238.3" y="198.6">CPU (THERMAL/CLOCK/PM )</text>
<text x="247.2" y="205.8">Enrico Caruso 14</text>
</g>
<g font-size="3.1">
<text x="29.4" y="2.8">5</text>
<text x="88.2" y="2.8">4</text>
<text x="147" y="2.8">3</text>
<text x="205.7" y="2.8">2</text>
<text x="264.5" y="2.8">1</text>
<text x="0" y="28.7">D</text>
<text x="294" y="28.7">D</text>
<text x="0" y="80.7">C</text>
<text x="294" y="80.7">C</text>
<text x="0" y="132.7">B</text>
<text x="294" y="132.7">B</text>
<text x="0" y="184.6">A</text>
<text x="294" y="184.6">A</text>
<text x="29.4" y="210.7">5</text>
<text x="88.2" y="210.7">4</text>
<text x="147" y="210.7">3</text>
<text x="205.7" y="210.7">2</text>
<text x="264.5" y="210.7">1</text>
</g>
<g font-size="2.8" fill="#00f">
<text x="110.3" y="11.3">SANDY</text>
<text x="99.6" y="111">62.10055.421</text>
<text x="60.5" y="169.7">73.01G09.AAH</text>
</g>
<g font-size="2.8">
<text x="12.5" y="39.7">CRB : 47pf</text>
<text x="12.5" y="42.9">CEKLT:43pf</text>
<text x="69.4" y="86.1">DY</text>
<text x="72.9" y="104">DY</text>
<text x="76.5" y="148.4">DY</text>
<text x="97.8" y="151.9">DY</text>
<text x="65.8" y="159">DY</text>
<text x="104.9" y="162.6">DY</text>
<text x="115.6" y="169.7">DY</text>
<text x="288.1" y="205.3">A00</text>
</g>
<text font-size="2.3" fill="#f00" x="190.3" y="28.5">X01-0210 MergeR512 R514</text>
<g font-size="2.3">
<text x="19.6" y="49.9">Connect EC to PROCHOT# through inverting OD buffer.</text>
<text x="108.5" y="103.5">CPU1</text>
<text x="28.5" y="151.5">Buffered reset to CPU</text>
</g>
<g font-size="2.3" fill="#00f">
<text x="206.3" y="64.1">11/16 remove TP for layout space</text>
<text x="229.4" y="76.5">12/6</text>
<text x="237.6" y="76.5">swap net for layout</text>
<text x="7.2" y="80.1">X01-0127 Add C504 for noise couple.</text>
</g>
<text font-size="2.3" fill="#f0f" x="106.7" y="108.8">SKT-BGA989C470395-1H180</text>
<text font-size="2.3" fill="#008000" x="99.6" y="114.1">2nd = 62.10040.771</text>
<g font-size="2.1">
<text x="225.8" y="7">Disabling Guidelines:</text>
<text x="225.8" y="9.2">If motherboard only supports external graphics:</text>
<text x="225.8" y="11.5">Connect DPLL_REF_SSCLK on Processor to GND through</text>
<text x="225.8" y="13.7">1K +/- 5% resistor.</text>
<text x="225.8" y="16">Connect DPLL_REF_SSCLK# on Processor to VCCP</text>
<text x="225.8" y="18.2">through 1K +/- 5% resistorpower (~15 mW) may be</text>
<text x="225.8" y="20.4">wasted.</text>
<text x="160.1" y="51.4">Signal Routing Guideline:</text>
<text x="160.1" y="53.7">SM_RCOMP keep routing length less than 500 mils.</text>
</g>
<g font-size="1.6" fill="#000080">
<text x="99.6" y="6.8">CPU1B</text>
<text x="12.5" y="22.8">R501</text>
<text x="43.4" y="21.9">TPAD14-GP</text>
<text x="54.1" y="21.9">TP501</text>
<text x="176.2" y="21.3">RN502</text>
<text x="10.7" y="28.1">62R2J-GP</text>
<text x="176.1" y="28.1">SRN1KJ-7-GP</text>
<text x="26.5" y="31.7">C502</text>
<text x="26.5" y="33.3">SC47P50V2JN-3GP</text>
<text x="43.4" y="30.8">TPAD14-GP</text>
<text x="54.1" y="30.8">TP502</text>
<text x="177.8" y="37">4K99R2F-L-GP</text>
<text x="67.6" y="47.7">56R2J-4-GP</text>
<text x="69.4" y="42.3">R513</text>
<text x="176.1" y="45.9">R507</text>
<text x="176.1" y="47.7">R508</text>
<text x="176.1" y="44.1">R506</text>
<text x="192.1" y="45.9">25D5R2F-GP</text>
<text x="192.1" y="47.7">200R2F-L-GP</text>
<text x="192.1" y="44.1">140R2F-GP</text>
<text x="186.7" y="62.8">TP512</text>
<text x="186.7" y="61">TP511</text>
<text x="193.1" y="62.8">TPAD14-GP</text>
<text x="193.1" y="61">TPAD14-GP</text>
<text x="60.5" y="77.9">10KR2J-3-GP</text>
<text x="78.3" y="74.3">0R0402-PAD</text>
<text x="71.2" y="83.2">R505</text>
<text x="72.9" y="79.7">C5041</text>
<text x="80" y="81.4">SCD1U10V2KX-5GP</text>
<text x="252.5" y="81.4">RN501</text>
<text x="76.5" y="85">0R2J-2-GP</text>
<text x="190.3" y="89.5">TP504</text>
<text x="190.3" y="87.7">TP503</text>
<text x="196.7" y="89.5">TPAD14-GP</text>
<text x="196.7" y="87.7">TPAD14-GP</text>
<text x="35.6" y="92.1">R510</text>
<text x="40.9" y="95.7">1K5R2F-2-GP</text>
<text x="190.3" y="91.2">TP505</text>
<text x="190.3" y="94.8">TP507</text>
<text x="190.3" y="93">TP506</text>
<text x="196.7" y="91.2">TPAD14-GP</text>
<text x="196.7" y="94.8">TPAD14-GP</text>
<text x="196.7" y="93">TPAD14-GP</text>
<text x="243.6" y="95.7">R511</text>
<text x="249" y="92.1">SRN51J-1-GP</text>
<text x="259.6" y="95.7">51R2J-2-GP</text>
<text x="56.8" y="99.2">R509</text>
<text x="56.8" y="100.8">750R2F-GP</text>
<text x="190.3" y="100.1">TP510</text>
<text x="190.3" y="98.3">TP509</text>
<text x="190.3" y="96.6">TP508</text>
<text x="196.7" y="100.1">TPAD14-GP</text>
<text x="196.7" y="98.3">TPAD14-GP</text>
<text x="196.7" y="96.6">TPAD14-GP</text>
<text x="78.1" y="102.8">C501</text>
<text x="78.1" y="104.4">SC220P50V2KX-3GP</text>
<text x="99.6" y="108.1">SANDY</text>
<text x="265" y="120.6">R516</text>
<text x="265" y="122.3">10KR2J-3-GP</text>
<text x="81.8" y="147.2">R518</text>
<text x="81.8" y="149">75R2J-1-GP</text>
<text x="61.4" y="152.7">U501</text>
<text x="101.4" y="150.8">C503</text>
<text x="101.4" y="152.6">SCD1U10V2KX-5GP</text>
<text x="60.5" y="166.8">74VHC1G09DFT2G-GP</text>
<text x="99.6" y="163.2">R517</text>
<text x="108.5" y="163.2">43R2J-GP</text>
<text x="119.2" y="168.6">R515</text>
<text x="119.2" y="170.3">0R2J-2-GP</text>
</g>
<text font-size="1.6" fill="#00f" x="151.2" y="6.6">2 OF 9</text>
<g font-size="1.6" fill="#f00">
<text x="42.7" y="16.4">18</text>
<text x="48.2" y="16.4">H_SNB_IVB#</text>
<text x="194.9" y="14.8">CLK_EXP_P</text>
<text x="194.9" y="16.6">CLK_EXP_N</text>
<text x="206.3" y="16.6">20</text>
<text x="206.3" y="14.8">20</text>
<text x="78.6" y="21">SKTOCC#_R</text>
<text x="162.2" y="22.8">CLK_DP_P_R</text>
<text x="21.7" y="24.6">H_PROCHOT#</text>
<text x="78.6" y="29.9">H_CATERR#</text>
<text x="162.2" y="24.6">CLK_DP_N_R</text>
<text x="44.5" y="37.9">22,27</text>
<text x="52.5" y="37.9">H_PECI</text>
<text x="200.4" y="37.7">SM_DRAMRST#</text>
<text x="213.6" y="37.7">37</text>
<text x="40.2" y="44.8">27,40,42</text>
<text x="47.7" y="44.8">H_PROCHOT#</text>
<text x="78.6" y="44.1">H_PROCHOT#_R</text>
<text x="164" y="44.1">SM_RCOMP_0</text>
<text x="164" y="45.9">SM_RCOMP_1</text>
<text x="164" y="47.7">SM_RCOMP_2</text>
<text x="39" y="51.9">22,36,85</text>
<text x="46.4" y="51.9">H_THERMTRIP#</text>
<text x="164" y="60.1">XDP_PRDY#</text>
<text x="164" y="61.9">XDP_PREQ#</text>
<text x="164" y="65.4">XDP_TCLK</text>
<text x="44.3" y="69.9">19</text>
<text x="47.2" y="69.9">H_PM_SYNC</text>
<text x="164" y="67.2">XDP_TMS</text>
<text x="164" y="69">XDP_TRST#</text>
<text x="40.8" y="73.3">22,36</text>
<text x="45.9" y="73.3">H_CPUPWRGD</text>
<text x="164" y="72.6">XDP_TDI</text>
<text x="164" y="74.3">XDP_TDO</text>
<text x="37.2" y="83.9">19,37</text>
<text x="42.4" y="83.9">PM_DRAM_PWRGD</text>
<text x="78.6" y="83.2">VDDPWRGOOD</text>
<text x="164" y="81.4">XDP_DBRESET#</text>
<text x="233.3" y="83.2">XDP_TDI</text>
<text x="39.5" y="89.3">37</text>
<text x="42.4" y="89.3">VDDPWRGOOD</text>
<text x="164" y="88.6">XDP_BPM1</text>
<text x="164" y="86.8">XDP_BPM0</text>
<text x="233.3" y="85">XDP_TMS</text>
<text x="233.3" y="86.8">XDP_TDO</text>
<text x="233.3" y="88.6">XDP_TCLK</text>
<text x="8.2" y="93">18,27,31,65,71,83</text>
<text x="22.6" y="93">PLT_RST#</text>
<text x="78.6" y="92.1">BUF_CPU_RST#</text>
<text x="164" y="90.3">XDP_BPM2</text>
<text x="164" y="92.1">XDP_BPM3</text>
<text x="164" y="93.9">XDP_BPM4</text>
<text x="164" y="95.7">XDP_BPM5</text>
<text x="233.3" y="95.7">XDP_TRST#</text>
<text x="164" y="97.5">XDP_BPM6</text>
<text x="164" y="99.2">XDP_BPM7</text>
<text x="212.5" y="121.3">19</text>
<text x="215.3" y="121.3">XDP_DBRESET#</text>
<text x="236.9" y="120.6">XDP_DBRESET#</text>
<text x="26" y="158.8">18,27,31,65,71,83</text>
<text x="40.4" y="158.8">PLT_RST#</text>
<text x="82.2" y="161.5">BUFO_CPU_RST#</text>
<text x="121.3" y="161.5">BUF_CPU_RST#</text>
</g>
<g font-size="1.6">
<text x="95.5" y="16">C26</text>
<text x="157.7" y="16">A27</text>
<text x="157.7" y="14.2">A28</text>
<text x="3.8" y="18.9">1D05V_VTT</text>
<text x="63.5" y="21.3">1</text>
<text x="94.4" y="21.3">AN34</text>
<text x="157.7" y="23.1">A16</text>
<text x="173.9" y="23.1">4</text>
<text x="184.4" y="23.1">1</text>
<text x="10.4" y="24.8">1</text>
<text x="19" y="24.8">2</text>
<text x="23.1" y="29" transform="rotate(-90 23.1 29)">1</text>
<text x="157.7" y="24.8">A15</text>
<text x="173.9" y="24.8">3</text>
<text x="184.4" y="24.8">2</text>
<text x="192.1" y="25.3">1D05V_VTT</text>
<text x="23.1" y="34.1" transform="rotate(-90 23.1 34.1)">2</text>
<text x="63.5" y="30.2">1</text>
<text x="94.7" y="30.2">AL33</text>
<text x="170.4" y="35.5">1R502</text>
<text x="179.1" y="35.5">2</text>
<text x="94.4" y="37.3">AN33</text>
<text x="157.7" y="37.3">R8</text>
<text x="67.3" y="44.4">1</text>
<text x="75.9" y="44.4">2</text>
<text x="94.7" y="44.4">AL32</text>
<text x="157.7" y="46.2">A5</text>
<text x="157.7" y="48">A4</text>
<text x="157.7" y="44.4">AK1</text>
<text x="181.1" y="46.2">1</text>
<text x="181.1" y="48">1</text>
<text x="181.1" y="44.4">1</text>
<text x="189.7" y="46.2">2</text>
<text x="189.7" y="48">2</text>
<text x="189.7" y="44.4">2</text>
<text x="94.4" y="51.5">AN32</text>
<text x="157.7" y="60.4">AP29</text>
<text x="157.7" y="62.2">AP27</text>
<text x="157.7" y="65.7">AR26</text>
<text x="181.1" y="62.2">1</text>
<text x="181.1" y="60.4">1</text>
<text x="94.2" y="69.3">AM34</text>
<text x="157.7" y="67.5">AR27</text>
<text x="157.7" y="69.3">AP30</text>
<text x="54.8" y="76.4">1R503</text>
<text x="63.5" y="76.4">2</text>
<text x="67.3" y="72.9">1R504</text>
<text x="75.9" y="72.9">2H_CPUPWRGD_R</text>
<text x="94.5" y="76.4">AP33</text>
<text x="157.7" y="72.9">AR28</text>
<text x="157.7" y="74.6">AP26</text>
<text x="272.2" y="75.8">1D05V_VTT</text>
<text x="67.3" y="83.5">1</text>
<text x="75.9" y="83.5">2</text>
<text x="81.3" y="80">2</text>
<text x="96.4" y="83.5">V8</text>
<text x="157.7" y="81.7">AL35</text>
<text x="250.4" y="83.5">1</text>
<text x="260.9" y="83.5">8</text>
<text x="157.7" y="87.1">AT28</text>
<text x="157.7" y="88.9">AR29</text>
<text x="184.6" y="88.9">1</text>
<text x="184.6" y="87.1">1</text>
<text x="250.4" y="85.3">2</text>
<text x="250.4" y="87.1">3</text>
<text x="250.4" y="88.9">4</text>
<text x="260.9" y="88.9">5</text>
<text x="260.9" y="87.1">6</text>
<text x="260.9" y="85.3">7</text>
<text x="40.6" y="92.4">1</text>
<text x="49.3" y="92.4">2</text>
<text x="94.4" y="92.4">AR33</text>
<text x="157.7" y="90.6">AR30</text>
<text x="157.7" y="92.4">AT30</text>
<text x="157.7" y="94.2">AP32</text>
<text x="157.7" y="96">AR31</text>
<text x="184.6" y="90.6">1</text>
<text x="184.6" y="94.2">1</text>
<text x="184.6" y="92.4">1</text>
<text x="184.6" y="96">1</text>
<text x="248.6" y="96">1</text>
<text x="257.3" y="96">2</text>
<text x="53.3" y="96.6" transform="rotate(-90 53.3 96.6)">1</text>
<text x="74.7" y="100.1" transform="rotate(-90 74.7 100.1)">1</text>
<text x="157.7" y="97.7">AT31</text>
<text x="157.7" y="99.5">AR32</text>
<text x="184.6" y="99.5">1</text>
<text x="184.6" y="97.7">1</text>
<text x="53.3" y="105.2" transform="rotate(-90 53.3 105.2)">2</text>
<text x="74.7" y="105.2" transform="rotate(-90 74.7 105.2)">2</text>
<text x="273.7" y="113.1">3D3V_S0</text>
<text x="254" y="120.9">1</text>
<text x="262.6" y="120.9">2</text>
<text x="74.9" y="136.2">1D05V_VTT</text>
<text x="80" y="142.8" transform="rotate(-90 80 142.8)">1</text>
<text x="96.2" y="139.8">3D3V_S0</text>
<text x="99.6" y="148.1" transform="rotate(-90 99.6 148.1)">1</text>
<text x="58.4" y="154.6">1</text>
<text x="72.4" y="154.6">5</text>
<text x="80" y="151.5" transform="rotate(-90 80 151.5)">2</text>
<text x="99.6" y="153.2" transform="rotate(-90 99.6 153.2)">2</text>
<text x="58.4" y="158.2">2</text>
<text x="58.4" y="161.8">3</text>
<text x="72.4" y="161.8">4</text>
<text x="101" y="161.8">1</text>
<text x="109.7" y="161.8">2</text>
<text x="117.3" y="164.1" transform="rotate(-90 117.3 164.1)">1</text>
<text x="117.3" y="172.8" transform="rotate(-90 117.3 172.8)">2</text>
<text x="227.6" y="183.7">&lt;Core Design&gt;</text>
<text x="257.8" y="191.7">21F, 88, Sec.1, Hsin Tai Wu Rd., Hsichih,</text>
<text x="227.6" y="197">Title</text>
<text x="257.8" y="193.5">Taipei Hsien 221, Taiwan, R.O.C.</text>
<text x="227.6" y="202.4">Size</text>
<text x="234.7" y="202.4">Document Number</text>
<text x="286.3" y="202.4">Rev</text>
<text x="227.6" y="207.7">Date:</text>
<text x="227.6" y="204.1">A3</text>
<text x="233" y="207.3">Wednesday, April 13, 2011</text>
<text x="263.2" y="207.7">Sheet</text>
<text x="270.3" y="207.7">5</text>
<text x="277.4" y="207.7">of</text>
<text x="286.3" y="207.7">105</text>
</g>
<g font-size="1.6" fill="#004080">
<text x="100.5" y="16.7">SNB_IVB#</text>
<text x="150.6" y="16.7">BCLK#</text>
<text x="151.5" y="14.9">BCLK</text>
<text x="100.5" y="22.1">SKTOCC#</text>
<text x="141.5" y="23.8">DPLL_REF_SSCLK</text>
<text x="140.6" y="25.6">DPLL_REF_SSCLK#</text>
<text x="100.5" y="30.9">CATERR#</text>
<text x="100.5" y="38.1">PECI</text>
<text x="143.6" y="38.1">SM_DRAMRST#</text>
<text x="100.5" y="45.2">PROCHOT#</text>
<text x="145.5" y="46.9">SM_RCOMP1</text>
<text x="145.5" y="45.2">SM_RCOMP0</text>
<text x="100.5" y="52.3">THERMTRIP#</text>
<text x="145.5" y="48.7">SM_RCOMP2</text>
<text x="150.2" y="62.9">PREQ#</text>
<text x="150.3" y="61.2">PRDY#</text>
<text x="100.5" y="70.1">PM_SYNC</text>
<text x="150.6" y="70.1">TRST#</text>
<text x="152.3" y="68.3">TMS</text>
<text x="152.4" y="66.5">TCK</text>
<text x="100.5" y="77.2">UNCOREPWRGOOD</text>
<text x="152.2" y="75.4">TDO</text>
<text x="153" y="73.6">TDI</text>
<text x="151.4" y="82.5">DBR#</text>
<text x="100.5" y="84.3">SM_DRAMPWROK</text>
<text x="150.4" y="87.8">BPM#0</text>
<text x="150.4" y="89.6">BPM#1</text>
<text x="100.5" y="93.2">RESET#</text>
<text x="150.4" y="91.4">BPM#2</text>
<text x="150.4" y="93.2">BPM#3</text>
<text x="150.4" y="95">BPM#4</text>
<text x="150.4" y="96.7">BPM#5</text>
<text x="150.4" y="98.5">BPM#6</text>
<text x="150.4" y="100.3">BPM#7</text>
<text x="61.4" y="155.4">IN B</text>
<text x="66.9" y="155.4">VCC</text>
<text x="61.4" y="159">IN A</text>
<text x="61.4" y="162.5">GND OUT Y</text>
</g>
</svg>
